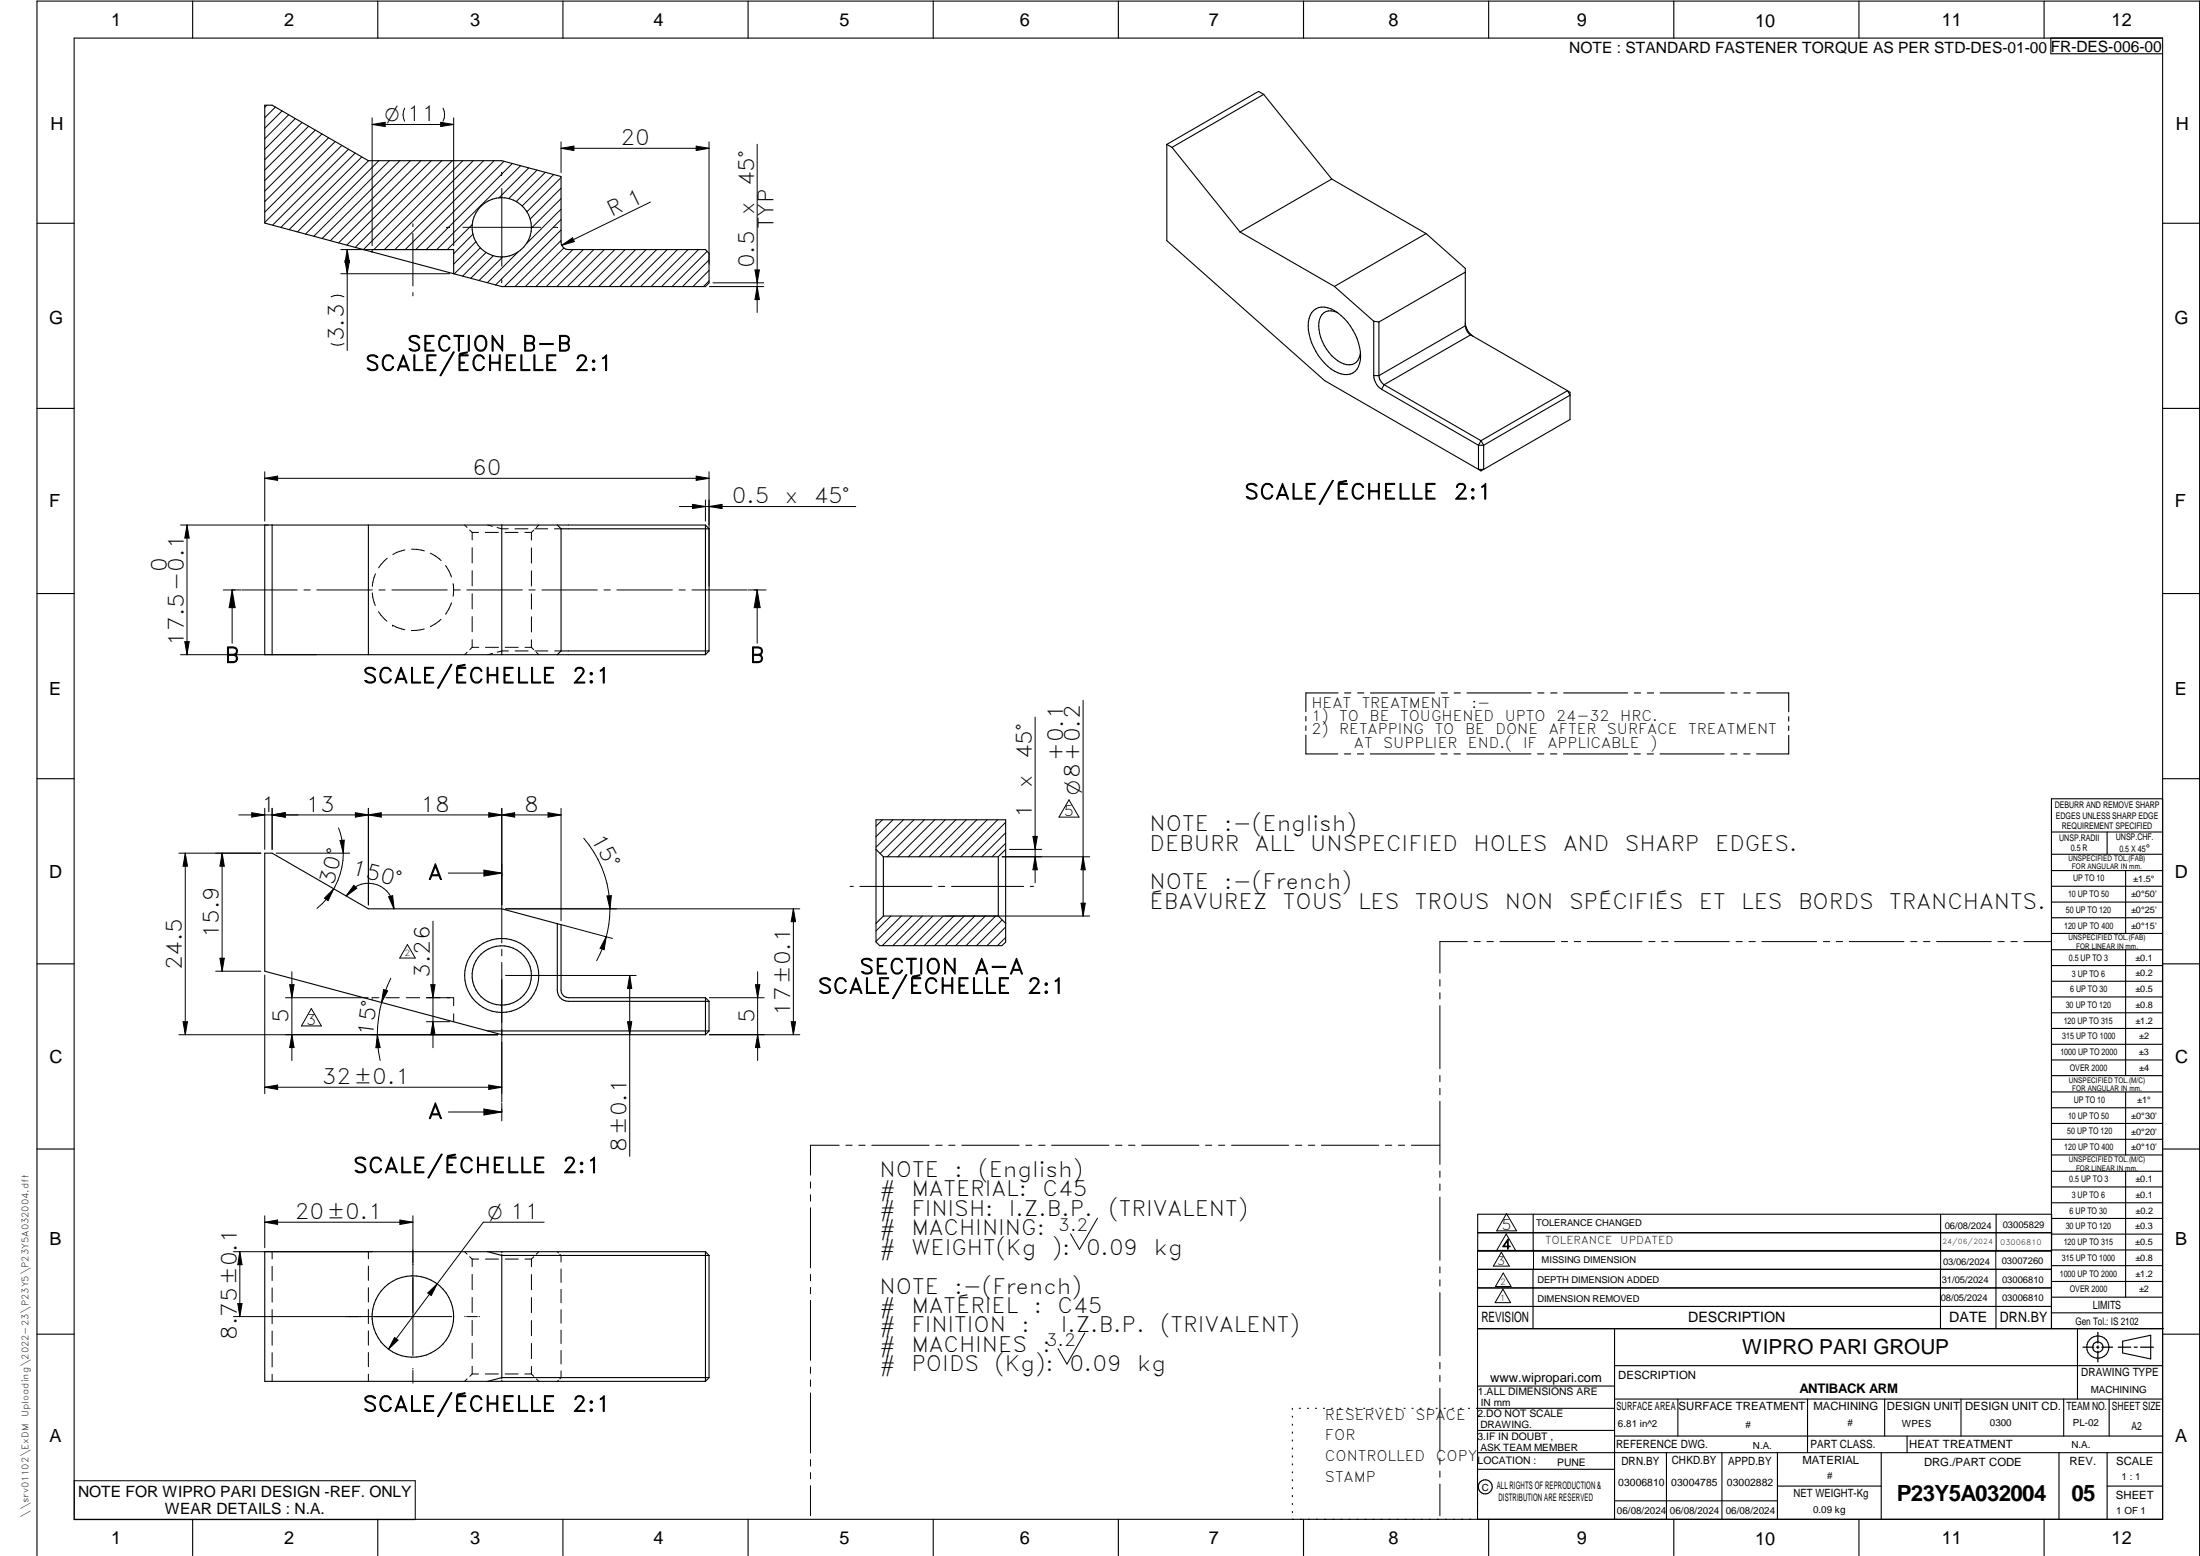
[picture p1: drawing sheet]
<svg xmlns="http://www.w3.org/2000/svg" width="594mm" height="420mm" viewBox="0 0 594 420" stroke-linecap="round" stroke-linejoin="round" font-family="sans-serif">
<g fill="none" stroke="#000" stroke-width=".3">
<path d="M20 10.3h564v400h-564zM52 .3v10M102 .3v10M152 .3v10M202 .3v10M252 .3v10M302 .3v10M352 .3v10M402 .3v10M452 .3v10M502 .3v10M552 .3v10"/>
<path d="M553.8 10.3v4.2h30.2M315.1 39v26l42.6 37.8 41.5 23.9M315.1 39l1.4 .8M316.5 39.8l18.3 22.9M341.2 25.5l-1.4-.8-24.7 14.3M341.2 25.5l-24.7 14.3M341.2 25.5l18.4 22.8M359.6 48.3l-24.8 14.4M359.6 48.3l25.5 14.8M10 60.3h10M100.5 68l-29-7.8v-31.8h2l26 15h36l16 4.3v17.7a2.03 2.03 0 0 0 2 2h37l1 1v8l-1 1h-55l-13-3.5M100.5 68l22 5.9"/>
<path d="M100.5 68v-.6h22v6.5M334.8 62.7l25.5 14.6M360.3 77.3l10.7 9.4M385.1 63.1l-24.8 14.2M385.1 63.1l10.6 9.4v15.5M395.7 73.5l-23.3 13.5M584 60.3h10M354.7 83.8a5.1 5.1 0 0 1 6.6 .7 15.2 15.2 0 0 1 6.1 12.7 4 4 0 0 1-6.1 3.5 15.2 15.2 0 0 1-8-13.8 5.1 5.1 0 0 1 1.4-3.1zM361.1 84.4a3.2 3.2 0 0 0-5 2.7 11.8 11.8 0 0 0 6.8 11.2 3.1 3.1 0 0 0 4.5-3M371 86.7v14.7M371 86.7l1.4 .3M372.4 87v14.4"/>
<path d="M395.7 88l.1 .5a3.2 3.2 0 0 0 1.3 1.9M395.7 87.1l.2 1.2 .6 1.2 1.3 1.3M395.7 88l-23.3 13.4M397.1 90.4l26.2 15.1M397.1 90.4l-23.3 13.5M10 110.3h10M371 101.4l.4 1.8a4 4 0 0 0 1.7 1.9M371 101.4h1.4M372.4 101.4a3.1 3.1 0 0 0 1.4 2.5M373.1 105.1l26.1 15.1M373.8 103.9l26.1 15.1M373.8 103.9l-.7 1.2"/>
<path d="M399.9 119l-.7 1.2M399.9 119l.7 1.2M423.3 105.5l-23.4 13.5M423.3 105.5l.7 1.2-23.4 13.5M423.3 105.5l.7 .4v7.4l-23.4 13.4M584 110.3h10M399.2 120.2v6.5M399.2 120.2h1.4M399.2 126.7h1.4M399.2 126.7l.7 .5 .7-.5M400.6 120.2v6.5M73.5 141.8v35"/>
<path d="M99.5 141.8v35M135.5 141.8v35M150.5 141.8l1 1M151.5 142.8h40M151.5 142.8v33M190.5 141.8h-119v35h2M190.5 141.8v35M190.5 141.8l1 1M191.5 142.8v33M10 160.3h10M73.5 176.8h62M135.5 176.8h55"/>
<path d="M151.5 175.8l-1 1M191.5 175.8h-40M191.5 175.8l-1 1M584 160.3h10M352.6 193.5v1.2M352.6 196v1.2M352.6 198.5v5.1h8.7M361.3 187.1h-8.7v5.1M363.1 187.1h1.7M366.6 187.1h1.7M370.1 187.1h17.3M389.2 187.1h1.7"/>
<path d="M392.7 187.1h1.7M396.1 187.1h17.4M415.2 187.1h1.7M418.8 187.1h1.6M422.2 187.1h17.3M441.3 187.1h1.7M444.8 187.1h1.7M448.3 187.1h17.3M467.4 187.1h1.7M470.9 187.1h1.7M474.4 187.1h8.6v5.1M483 198.5v5.1h-8.7"/>
<path d="M483 193.5v1.2M483 196v1.3M10 210.3h10M363 203.6h1.7M366.6 203.6h1.7M370 203.6h17.3M389.1 203.6h1.7M392.6 203.6h1.7M396.1 203.6h17.3M415.2 203.6h1.7M418.7 203.6h1.7M422.2 203.6h17.3"/>
<path d="M441.3 203.6h1.7M444.8 203.6h1.7M448.3 203.6h17.3M467.4 203.6h1.6M470.9 203.6h1.7M584 215.7h-30v143.1M584 210.3h10M236.6 221.4h35v33l-1.1 1h-32.9l-1-1zM236.6 229.4l1.9 2M238.5 231.4v16M238.5 231.4h31.1M269.6 231.4v16"/>
<path d="M271.6 229.4l-2 2M554 224.7h30M554 230.7h30M554 235.1h30M554 239.3h30M569 224.7v6M574 235.1v17M150.5 249.4l-15-4h-36l-26-15h-2v31.9l60.2 16.1M150.5 249.4v18a2.98 2.98 0 0 0 3 3h38M150.5 249.4l1 .3v17.7a2.03 2.03 0 0 0 2 2h37M238.5 247.4h31.1M238.5 247.4l-1.9 1.9"/>
<path d="M269.6 247.4l2 1.9M554 243.6h30M554 247.8h30M554 252.1h30M554 256.5h30M574 256.5v33.9M10 260.3h10M131.7 278.4l3.8 1h55M131.7 278.4h59.8M190.5 269.4l1 1M190.5 269.4v10M191.5 278.4l-1 1"/>
<path d="M191.5 270.4v8M554 260.7h30M554 265h30M554 269.2h30M554 273.5h30M554 277.7h30M584 260.3h10M554 282h30M554 286.2h30M554 290.4h30M554 294.9h30M554 299.1h30"/>
<path d="M574 294.9v17M10 310.3h10M554 303.4h30M554 307.6h30M554 311.9h30M554 316.3h30M574 316.3v34M584 310.3h10M131.7 338l3.8 1M135.5 339h56M135.5 339v33M190.5 338h-119v35h119"/>
<path d="M190.5 338l1 1M190.5 338v35M191.5 339v33M399 332.9h155M414 327.9v10M524 327.9v10M539 327.9v10M554 320.5h30M554 324.8h30M554 329h30M554 333.2h30M554 337.5h30"/>
<path d="M554 327.9h-155v10h155M399 358.8h185.2M399 352.8h155M399 347.8h155M414 342.8v16M436 358.8v51.5M524 342.8v16M539 342.8v16M554 341.8h30M554 346h30M554 350.3h30M554 354.5h30"/>
<path d="M554 342.8h-155v67.5M561 358.8v19M10 360.3h10M135.5 372h56M135.5 372l-3.8 1M191.5 372l-1 1M399 374.3h37M436 377.8h148M453.1 377.8v10M488.1 377.8v14.5M508.9 377.8v10M529.5 377.8v10"/>
<path d="M557.3 377.8v10M569.5 377.8v10M573.2 362.2l7.6-1.6v6.3l-7.6-1.6zM584 368.8h-148M584 360.3h10M349 380.3v.3M349 382.4v.3M349 384.6v.3M349 386.7v.3M349 388.8v.3M349 391v.3M349 393.1v.3"/>
<path d="M349 395.3v.3M349 397.4v.3M349 399.5v.3M350.9 380.3h.2M353.1 380.3h.2M355.2 380.3h.3M357.4 380.3h.3M359.6 380.3h.3M361.7 380.3h.3M363.9 380.3h.3M366.1 380.3h.3M368.3 380.3h.2"/>
<path d="M370.4 380.3h.3M372.6 380.3h.3M374.8 380.3h.3M376.9 380.3h.4M379.1 380.3h.3M381.3 380.3h.3M383.4 380.3h.4M385.6 380.3h.3M387.8 380.3h.3M390 380.3h.3M392.2 380.3h.3M394.3 380.3h.3"/>
<path d="M396.5 380.3h.3M398.7 380.3h37.3M399 396.7h37M399 392.3h185M399 386.2h37M436 387.8h148M450 392.3v18M465 392.3v18M480 392.3v18M508 392.3v18M515 387.8v4.5M556 392.3v18"/>
<path d="M569 392.3v18M52 410.3v9.7M102 410.3v9.7M152 410.3v9.7M202 410.3v9.7M252 410.3v9.7M302 410.3v9.7M349 401.7v.3M349 403.8v.4M349 406v.3M349 408.1v.3M352 410.3v9.7"/>
<path d="M402 410.3v9.7M436 405.3h44M452 410.3v9.7M480 401.3h28M502 410.3v9.7M552 410.3v9.7M569 401.3h15M10 420v-419.7h584v419.7"/>
<circle cx="135.5" cy="61.4" r="8"/>
<circle cx="135.5" cy="263.4" r="10"/>
<circle cx="135.5" cy="263.4" r="8"/>
<circle cx="111.5" cy="355.5" r="11"/>
<circle cx="566.5" cy="363.7" r="1.39"/>
<circle cx="566.5" cy="363.8" r="3"/>
<circle cx="401.1" cy="401.5" r="1.9"/>
</g>
<g fill="none" stroke="#000" stroke-width=".27">
<path d="M72.1 28.4l-.6 .6M74.4 28.9l-2.9 2.9M76.2 29.9l-4.7 4.7M78 31l-6.5 6.5M79.7 32l-8.2 8.3M81.6 33.1l-10.1 10M83.3 34.1l-11.8 11.8M85.1 35.1l-13.6 13.7M86.9 36.2l-15.4 15.4M88.7 37.2l-17.2 17.2M90.5 38.2l-19 19.1M92.3 39.2l-20.8 20.9"/>
<path d="M100.5 31.8v34.5M100.5 33.6h22M100.5 33.6l3.5-.6v1.2zM109.3 29.2a3.9 3.9 0 0 0 0 3.5M119 33l3.5 .6-3.5 .6zM119.6 29.2a3.9 3.9 0 0 1 0 3.5M122.5 31.8v34.5M151.5 38.3v8.3M188 39.5l3.5 .5-3.5 .6zM191.5 38.3v33M204.5 38.9v45.5M94.1 40.3l-20.5 20.5"/>
<path d="M95.9 41.3l-20.1 20.1M97.7 42.4l-19.6 19.6M99.5 43.4l-19.2 19.2M102.3 43.4l-19.8 19.8M105.1 43.4l-20.4 20.4M108 43.4l-21 21M110.8 43.4l-21.6 21.6M113.7 43.4l-22.3 22.2M116.5 43.4l-22.8 22.8M119.3 43.4l-23.4 23.4M122.1 43.4l-24 24M125 43.4l-24 24"/>
<path d="M127.8 43.4l-24 24M130.6 43.4l-24 24M133.4 43.4l-24 24M135.5 50.9v21M135.5 46.6v.6M136.1 43.6l-23.8 23.8M138.3 44.2l-23.2 23.2M140.6 44.7l-22.7 22.7M142.8 45.3l-8.1 8.2M145 45.9l-7.6 7.7M147.3 46.5l-7.9 7.9M149.5 47.2l-8.5 8.4"/>
<path d="M151.5 50.8l-8.3 8.3M151.5 53.6l-8 8M151.5 56.5l-9.3 9.2M151.5 59.3l-17.7 17.7M151.5 40l3.5-.5v1.1zM151.5 40h40M151.5 48l-9.2 9.2M175.6 54.6l-23.9 11.7M92 67.4h29.4M92 73.9h29.4M93.2 70.4h1.2l-.6 3.5zM93.8 67.4v27.3"/>
<path d="M93.8 67.4l.6 3.5h-1.2zM100.5 67.9l-.1 .1M111.5 60.4v.8M111.5 63v14.2M111.5 79v.9M120.6 61.4h.8M125 61.4h21M127.5 60.6l-6.7 6.8M127.7 63.2l-5.2 5.3M128.5 65.3l-6 6M129.7 66.9l-7 7.1M131.3 68.2l-6.4 6.3"/>
<path d="M133.2 69l-6.1 6.1M135.5 75.5v.7M135.8 69.4l-6.4 6.3M139.9 68l-8.3 8.3M149.6 61.4h.7M151.5 62.1l-15.3 15.3M151.5 64.9l-12.4 12.5M151.7 66.3l2.9-2.1 .5 1zM152.3 67l-10.4 10.4M154.7 67.4l-10 10M157.5 67.4l-10 10M160.4 67.4l-10 10"/>
<path d="M163.2 67.4l-10 10M166 67.4l-10 10M168.8 67.4l-10 10M171.7 67.4l-10 10M174.5 67.4l-10 10M177.3 67.4l-10 10M180.2 67.4l-10.1 10M183 67.4l-10 10M185.8 67.4l-10 10M188.6 67.4l-10 10M191 67.9l-9.5 9.5M191.5 75.9l-1.6 1.5"/>
<path d="M191.5 73l-4.4 4.4M191.5 70.2l-7.2 7.2M191.6 77.4h14.6M192.5 76.4h13.7M203.9 72.9h1.2l-.6 3.5zM204.5 77.4l.6 3.5h-1.2zM89.4 92.8a3.8 3.8 0 0 0 3.5 0M89.4 80.1a3.8 3.8 0 0 1 3.5 0M71.5 127.4v13.3M71.5 129.2h120M71.5 129.2l3.5-.6v1.1zM183.5 136.8h47.6"/>
<path d="M187 136.2l3.5 .6-3.5 .5zM188 128.6l3.5 .6-3.5 .5zM190.5 135v5.7M191.5 127.4v30.8M191.5 136.8l3.5-.6v1.1zM48.8 141.8h23.6M50.5 141.8v35M50.5 141.8l.6 3.5h-1.2zM60.3 159.3h4.8M62.7 159.3v14.4M62.7 159.3l.8 4.8h-1.6zM65.3 159.3h15"/>
<path d="M82.1 159.3h1.7M85.5 159.3h15M101.4 154.9l-.9 3.4M102.3 159.3h1.7M104.6 150.7l-2.4 2.6M105.8 159.3h15M109.3 148.5l-2.1 .6-1.1 .6M111.1 148.3h1.4l2.1 .5M116.3 149.4l1.3 .7 1.5 1.3M120.3 152.7l.9 1.4 .7 1.7M122.3 157.6l.2 1.7-.2 1.7M122.6 159.3h1.7"/>
<path d="M125.5 141.8l.6 .6M126.1 159.3h14.9M126.8 143.1l.7 .7M127.5 143.8h1.7M127.5 143.8v2M127.5 147.9v4.1M127.5 154.1v4.1M131.1 143.8h3.5M131.7 141.8l1.3 .3M134.2 142.5l1.3 .3h1.7M136.4 143.8h3.5M139.1 142.8h3.5"/>
<path d="M141.7 143.8h1.8M142.8 159.3h1.7M143.5 143.8v2M143.5 148v4.1M143.5 154.1v4.1M144.1 143.1l-.6 .7M144.4 142.8h3.5M145.5 141.8l-.7 .7M146.3 159.3h15M149.7 142.8h1.8M163.1 159.3h1.7M166.6 159.3h15"/>
<path d="M183.3 159.3h1.7M186.9 159.3h14.9M202.1 159.3h4.8M204.5 159.3l.8 4.8h-1.6zM204.5 159.3v14.4M48.8 176.8h36.6M49.9 173.3h1.2l-.6 3.5zM100.5 160.1l.2 1.2 .6 2.2M102.2 165.1l2.3 2.6M106 168.8l1.2 .6 2.1 .7M106 168.8h.1M114.5 169.8l-3.4 .5"/>
<path d="M119.1 167.2l-2.9 2M121.9 162.8l-.7 1.7-.9 1.4M126.1 176.1l-.6 .7M127.5 174.8h1.8M127.5 160.3v4.1M127.5 166.5v4.1M127.5 172.7v2.1M127.5 174.8l-.6 .6M131.1 174.8h3.5M133 176.4l-1.3 .4M136.4 174.8h3.5M137.3 175.8h-1.8l-1.2 .3"/>
<path d="M139.1 175.8h3.5M141.8 174.8h1.7M143.5 160.4v4.1M143.5 166.5v4.1M143.5 172.8v2M143.5 174.8l.6 .6M144.4 175.8h3.5M144.9 176.1l.6 .7M149.8 175.8h1.7M279.5 193.6v44.8M292.5 189.1v58.3M68 219.5l3.5 .5-3.5 .6z"/>
<path d="M71.5 218.3v11.1M73.5 218.3v11.1M96 219.5l6.9 1.1v-1.1l-6.9 1.1zM99.5 218.3v26M132 219.5l7 1.1v-1.1l-7 1.1zM135.5 218.3v36.3M148 219.5l3.5 .5-3.5 .6zM151.5 218.3v30.3M288.7 216l2.7 4.6h-5.4zM48.3 230.4h22.1M50 230.4v49M50 230.4l.6 3.5h-1.2z"/>
<path d="M60 230.4v31.9M60 230.4l.6 3.5h-1.2zM64.5 220h87M73.5 220l3.5-.5v1.1zM74.5 230.4h19.9M90.1 240l-1.5 3.2-1-.7zM91.4 223.6a20 20 0 0 1 1.3 6.8M91.8 226.9h1.2l-.3 3.5zM92.7 230.4a19.1 19.1 0 0 1-7.1 14.9M95.5 239.1l.8 .8-2.8 2zM121.1 235.8h14.4M130.7 234.9l4.8 .9-4.8 .8z"/>
<path d="M157.6 226.4a29.2 29.2 0 0 1 7.1 19M229.6 239.4h.8M232.2 239.4h19.5M238.3 221.4l-1.7 1.7M241.1 221.4l-4.5 4.5M244 221.4l-7.4 7.4M246.8 221.4l-9.1 9.1M249.6 221.4l-10 10M252.4 221.4l-10 10M253.4 239.4h1.7M255.3 221.4l-10 10M257 239.4h19.4"/>
<path d="M258.1 221.4l-10 10M260.9 221.4l-10 10M263.8 221.4l-10.1 10M266.6 221.4l-10 10M269.4 221.4l-10 10M270.6 231.4h23.7M271.6 227.7l-3.7 3.7M271.6 224.9l-6.5 6.5M271.6 222l-9.4 9.4M272.6 229.4h8.7M278.2 239.4h.9M278.9 225.8h1.2l-.6 3.6z"/>
<path d="M279.5 231.4l.6 3.5h-1.2zM292.5 231.4l.6 3.5h-1.2zM59.4 258.7h1.2l-.6 3.6zM93.5 241.9a6.9 6.9 0 0 1 7.8-3.1 6.9 6.9 0 0 1 5.1 6.6M104.9 242.1l1.1-.2 .4 3.5zM110 255.1l2.1 3.6h-4.2zM116.9 248.8v34.1M135.5 256.4v1.7M135.5 259.9v37.7M136.5 245.4h79.5M151.5 249.7l13.9 3.7M163.7 252.9l-.6 3.6-1.1-.4z"/>
<path d="M163.9 241.9h1.2l-.4 3.5zM164.7 245.4a29.2 29.2 0 0 1-3.6 14M214.2 245.4l.6 3.5h-1.2zM214.2 245.4v34M240.6 247.4l-4 4M243.4 247.4l-6.8 6.8M246.2 247.4l-8 8M249.1 247.4l-8 8M251.9 247.4l-8 8M254.7 247.4l-8 8M255.1 247.4h39.2M257.5 247.4l-8 8"/>
<path d="M260.4 247.4l-8 8M263.2 247.4l-8 8M266.1 247.4l-8 8M268.9 247.4l-8 8M270.6 248.4l-6.9 7M271.6 253.2l-2.2 2.2M271.6 250.3l-5.1 5.1M291.9 243.9h1.2l-.6 3.5zM396.2 254.3h-7.4v8.5M398.1 254.3h1.6M401.5 254.3h1.8M405 254.3h14.8"/>
<path d="M421.6 254.3h1.7M425.1 254.3h1.7M428.6 254.3h14.8M445.2 254.3h1.7M448.7 254.3h1.7M452.2 254.3h14.8M468.8 254.3h1.7M472.3 254.3h1.7M475.8 254.3h14.8M492.4 254.3h1.7M495.8 254.3h1.8M499.4 254.3h14.7"/>
<path d="M516 254.3h1.6M519.4 254.3h1.8M522.9 254.3h14.8M539.5 254.3h1.7M543 254.3h1.7M546.5 254.3h7.4M48.3 279.4h86.1M49.4 275.9h1.2l-.6 3.5zM58.2 262.3h12.2M71.5 263.3v32M77.1 269.4h22.3M78.2 265.9h1.2l-.6 3.5z"/>
<path d="M78.8 279.4l.6 3.5h-1.2zM78.8 262.4v24M84.1 272.3l2.7 4.7h-5.4zM100.5 269.8v.2M101.9 279.4l.3 4.7 .5 2.2M101.9 279.4l.8 3.5h-1.2zM102.3 269.4l-1.8 .1M103.6 267.2l1.1 .3-1.7 3.2zM104.2 269.4h3.6M105.5 264.2a34.5 34.5 0 0 0-3.6 15.2M109.7 269.4h3.6M115.1 269.4h7.4v2.2"/>
<path d="M115.1 275.9h6.3M116.3 265.9h1.2l-.6 3.5zM117.5 279.4l-.6-3.5-.6 3.5M122.5 273.8v2.1M136.5 263.4h35.3M169.5 275.9h1.1l-.6 3.5zM170 263.4l.6 3.5h-1.1zM170 263.4v48.9M191.6 279.4h24.4M191.6 269.4h14.8M204 265.9h1.2l-.6 3.5zM204.6 279.4l.6 3.5h-1.2z"/>
<path d="M204.6 262.4v24M213.6 275.9h1.2l-.6 3.5zM388.8 264.5v1.8M388.8 268.1v1.6M388.8 271.6v17M71.5 293.6h64M71.5 293.6l3.5-.6v1.2zM130.7 299.5l4.8 .8-4.8 .8zM132 293l3.5 .6-3.5 .6zM135.5 297.9v4.8M388.8 290.4v1.7M388.8 293.9v1.7"/>
<path d="M388.8 297.4v17M121.1 300.3h14.4M218.9 319.2v1.6M226.6 309.2h-7.7v8.1M228.4 309.2h1.7M231.9 309.2h1.7M235.4 309.2h15.5M252.7 309.2h1.7M256.2 309.2h1.7M259.7 309.2h15.5M277 309.2h1.7M280.5 309.2h1.7"/>
<path d="M284 309.2h15.5M301.2 309.2h1.8M304.8 309.2h1.7M308.3 309.2h15.5M325.5 309.2h1.7M329.1 309.2h1.6M332.6 309.2h15.4M349.8 309.2h1.7M353.3 309.2h1.7M356.8 309.2h15.5M374.1 309.2h1.7M377.6 309.2h1.7"/>
<path d="M381.1 309.2h7.7M388.8 316.2v1.7M388.8 319.7v1.7M63 338h37.6M64.8 338v17.5M64.8 338l.6 3.5h-1.2zM71.5 328.3v8.6M71.5 330h40M71.5 330l3.5-.6v1.2zM73.5 338v1.9M99.5 338v1.9M108 329.4l3.5 .6-3.5 .6z"/>
<path d="M111.5 328.3v37.7M125.5 338l.6 .6M126.8 339.3l.7 .7M127.5 340v2M127.5 340h1.8M131.1 340h3.5M135.5 338v.3M135.5 338.7v.3M136.4 340h3.5M141.8 340h1.7M143.5 340v2.1M144.1 339.3l-.6 .7"/>
<path d="M145.5 338l-.7 .7M146.9 330h-16.4l-25.6 34.3M150.5 338l.3 .3M151.2 338.7l.3 .3v1.8M218.9 322.6v1.8M218.9 326.1v16.2M296.4 328.9l-4.9 8.5-2.4-4.2M388.8 323.2v17.1M399 337.7h155v5h-155zM405.4 338.2l2.2 3.7h-4.3zM406.8 327.7l2.7 4.7h-5.4zM409.3 337.7l-2.6-4.5-2.6 4.5"/>
<path d="M414.1 337.7v5M524 337.7v5M538.9 337.7v5M63 355.5h59M64.2 352h1.2l-.6 3.5zM73.5 341.9v3.9M73.5 347.8v3.8M73.5 353.6v3.9M73.5 359.4v3.9M99.5 341.9v3.8M99.5 347.7v3.9M99.5 353.6v3.8"/>
<path d="M99.5 359.4v3.8M115.5 349.1l2.6-2.4-1.6 3.1zM125.5 355.5h.1M126 355.5h2.9M127.5 344.1v4.1M127.5 350.4v4M127.5 356.5v4.1M129.3 355.5h.2M143.5 344.2v4.1M143.5 350.4v4.1M143.5 356.6v4.1M151.5 342.6v3.7"/>
<path d="M151.5 348.1v3.7M151.5 353.7v3.6M151.5 359.2v3.6M218.9 344.1v1.8M218.9 347.6v1.7M218.9 351.2v16.1M292.9 359.9l-4.8 8.4-2.4-4.1M388.8 342.1v1.6M388.8 345.6v1.7M388.8 349v17.1M405.8 348.1l2.1 3.6h-4.2zM405.9 343.7l2.1 3.7h-4.2z"/>
<path d="M73.5 365.3v3.8M73.5 371.1v1.9M99.5 365.2v3.9M99.5 371.1v1.9M106.5 361.1l1 .8-2.6 2.4zM111.5 369.5v.2M111.5 370v2.9M111.5 373.3v.2M126.1 372.3l-.6 .7M127.5 362.7v4.1M127.5 368.9v2.1M127.5 371h1.7"/>
<path d="M127.5 371l-.6 .6M131.1 371h3.5M135.5 372v.3M135.5 372.7v.3M136.4 371h3.5M141.7 371h1.8M143.5 362.8v4.1M143.5 369v2M143.5 371l.6 .6M144.9 372.4l.6 .6M150.8 372.7l-.3 .3M151.5 364.7v3.6"/>
<path d="M151.5 370.2v1.8l-.3 .3M218.9 369.1v1.7M218.9 372.6v1.8M218.9 376.1v16.2M388.8 367.9v1.7M388.8 371.4v1.7M388.8 374.9v17M20.1 399.8h92v10.5h-92zM218.9 394.1v1.8M218.9 397.6v1.7M388.8 393.7v1.7M388.8 397.2v1.7"/>
<path d="M218.9 401.2v8.1M388.8 400.7v8.6"/>
</g>
<path d="M566.5 359.7v3M562.5 363.8h2.9M566.1 363.8h.7M566.5 363.4v.7M566.5 364.9v2.8M567.6 363.8h2.9M572 363.8h3.4M576.3 363.8h.8M578 363.8h3.5" fill="none" stroke="#000" stroke-width=".34"/>
<g fill="#000">
<path d="M100.5 33.6l3.5-.6v1.2zM119 33l3.5 .6-3.5 .6zM151.5 40l3.5-.5v1.1zM188 39.5l3.5 .5-3.5 .6zM93.8 67.4l.6 3.5h-1.2zM93.2 70.4h1.2l-.6 3.5zM151.7 66.3l2.9-2.1 .5 1zM203.9 72.9h1.2l-.6 3.5zM204.5 77.4l.6 3.5h-1.2zM71.5 129.2l3.5-.6v1.1zM187 136.2l3.5 .6-3.5 .5zM188 128.6l3.5 .6-3.5 .5z"/>
<path d="M191.5 136.8l3.5-.6v1.1zM50.5 141.8l.6 3.5h-1.2zM49.9 173.3h1.2l-.6 3.5zM62.7 159.3l.8 4.8h-1.6zM204.5 159.3l.8 4.8h-1.6zM68 219.5l3.5 .5-3.5 .6zM73.5 220l3.5-.5v1.1zM96 219.5l3.5 .5-3.5 .6zM99.5 220l3.4-.5v1.1zM132 219.5l3.5 .5-3.5 .6zM135.5 220l3.5-.5v1.1zM148 219.5l3.5 .5-3.5 .6z"/>
<path d="M50 230.4l.6 3.5h-1.2zM60 230.4l.6 3.5h-1.2zM91.8 226.9h1.2l-.3 3.5zM95.5 239.1l.8 .8-2.8 2zM130.7 234.9l4.8 .9-4.8 .8zM279.5 231.4l.6 3.5h-1.2zM278.9 225.8h1.2l-.6 3.6zM292.5 231.4l.6 3.5h-1.2zM59.4 258.7h1.2l-.6 3.6zM90.1 240l-1.5 3.2-1-.7zM104.9 242.1l1.1-.2 .4 3.5zM163.7 252.9l-.6 3.6-1.1-.4z"/>
<path d="M163.9 241.9h1.2l-.4 3.5zM214.2 245.4l.6 3.5h-1.2zM291.9 243.9h1.2l-.6 3.5zM49.4 275.9h1.2l-.6 3.5zM78.2 265.9h1.2l-.6 3.5zM103.6 267.2l1.1 .3-1.7 3.2zM116.9 275.9l.6 3.5h-1.2zM116.3 265.9h1.2l-.6 3.5zM169.5 275.9h1.1l-.6 3.5zM170 263.4l.6 3.5h-1.1zM204 265.9h1.2l-.6 3.5zM213.6 275.9h1.2l-.6 3.5z"/>
<path d="M71.5 293.6l3.5-.6v1.2zM78.8 279.4l.6 3.5h-1.2zM101.9 279.4l.8 3.5h-1.2zM132 293l3.5 .6-3.5 .6zM204.6 279.4l.6 3.5h-1.2zM130.7 299.5l4.8 .8-4.8 .8zM71.5 330l3.5-.6v1.2zM108 329.4l3.5 .6-3.5 .6zM64.2 352h1.2l-.6 3.5zM64.8 338l.6 3.5h-1.2zM115.5 349.1l2.6-2.4-1.6 3.1zM106.5 361.1l1 .8-2.6 2.4z"/>
</g>
<g font-size="6">
<text x="512.2" y="405.2">P23Y5A032004</text>
<text x="559.4" y="405.2">05</text>
</g>
<g font-size="5.7">
<text x="167.5" y="39.2">20</text>
<text x="203.6" y="50.3" transform="rotate(-90 203.6 50.3)">45°</text>
<text x="165.1" y="58.7" transform="rotate(-26 165.1 58.7)">R 1</text>
<text x="203.6" y="58.1" transform="rotate(-90 203.6 58.1)">x</text>
<text x="208.9" y="61.9" transform="rotate(-90 208.9 61.9)">TYP</text>
<text x="203.6" y="72.5" transform="rotate(-90 203.6 72.5)">0.5</text>
<text x="92.9" y="92.2" transform="rotate(-90 92.9 92.2)">3.3</text>
<text x="109.9" y="94.8">SECTION</text>
<text x="140.9" y="94.8">B-B</text>
<text x="98.6" y="100.1">SCALE/ÉCHELLE</text>
<text x="155.1" y="100.1">2:1</text>
<text x="127.5" y="128.3">60</text>
<text x="197.6" y="135.9">0.5</text>
<text x="212" y="135.9">x</text>
<text x="219.7" y="135.9">45°</text>
<text x="336" y="134.8">SCALE/ÉCHELLE</text>
<text x="392.5" y="134.8">2:1</text>
<text x="45.1" y="154.3" transform="rotate(-90 45.1 154.3)">0</text>
<text x="49.6" y="174.4" transform="rotate(-90 49.6 174.4)">17.5-0.1</text>
<text x="60.7" y="178.9">B</text>
<text x="202.4" y="178.9">B</text>
<text x="98" y="184.4">SCALE/ÉCHELLE</text>
<text x="154.5" y="184.4">2:1</text>
<text x="278.7" y="205" transform="rotate(-90 278.7 205)">45°</text>
<text x="287.1" y="205.4" transform="rotate(-90 287.1 205.4)">+0.1</text>
<text x="278.7" y="212.8" transform="rotate(-90 278.7 212.8)">x</text>
<text x="70.5" y="219.2">1</text>
<text x="82.5" y="219.2">13</text>
<text x="113.5" y="219.2">18</text>
<text x="141.5" y="219.2">8</text>
<text x="278.7" y="220.9" transform="rotate(-90 278.7 220.9)">1</text>
<text x="159.4" y="226.4" transform="rotate(61 159.4 226.4)">15°</text>
<text x="310.4" y="224.4">NOTE</text>
<text x="330.6" y="224.4">:-(English)</text>
<text x="310.4" y="229.7">DEBURR</text>
<text x="338.9" y="229.7">ALL</text>
<text x="353.8" y="229.7">UNSPECIFIED</text>
<text x="397.9" y="229.7">HOLES</text>
<text x="422.1" y="229.7">AND</text>
<text x="438.7" y="229.7">SHARP</text>
<text x="463.1" y="229.7">EDGES.</text>
<text x="90.1" y="239.2" transform="rotate(-75 90.1 239.2)">30°</text>
<text x="94.7" y="236.1" transform="rotate(15 94.7 236.1)">150°</text>
<text x="115.6" y="237.5">A</text>
<text x="310.4" y="240.2">NOTE</text>
<text x="310.4" y="245.4">ÉBAVUREZ</text>
<text x="330.6" y="240.2">:-(French)</text>
<text x="346.4" y="245.4">TOUS</text>
<text x="366.7" y="245.4">LES</text>
<text x="382.1" y="245.4">TROUS</text>
<text x="406.3" y="245.4">NON</text>
<text x="423.7" y="245.4">SPÉCIFIÉS</text>
<text x="458.8" y="245.4">ET</text>
<text x="470.2" y="245.4">LES</text>
<text x="485.5" y="245.4">BORDS</text>
<text x="510.1" y="245.4">TRANCHANTS.</text>
<text x="59.1" y="253.4" transform="rotate(-90 59.1 253.4)">15.9</text>
<text x="49.1" y="262" transform="rotate(-90 49.1 262)">24.5</text>
<text x="232.1" y="263">SECTION</text>
<text x="263.1" y="263">A-A</text>
<text x="116" y="264.1" transform="rotate(-90 116 264.1)">3.26</text>
<text x="220.8" y="268.3">SCALE/ÉCHELLE</text>
<text x="277.3" y="268.3">2:1</text>
<text x="213.4" y="274.2" transform="rotate(-90 213.4 274.2)">17±0.1</text>
<text x="77.9" y="276.4" transform="rotate(-90 77.9 276.4)">5</text>
<text x="100.7" y="280" transform="rotate(-83 100.7 280)">15°</text>
<text x="203.7" y="276.4" transform="rotate(-90 203.7 276.4)">5</text>
<text x="86.9" y="292.7">32±0.1</text>
<text x="115.6" y="302">A</text>
<text x="169.2" y="311" transform="rotate(-90 169.2 311)">8±0.1</text>
<text x="95.3" y="316.7">SCALE/ÉCHELLE</text>
<text x="151.9" y="316.7">2:1</text>
<text x="237.5" y="317.8">NOTE</text>
<text x="257.7" y="317.8">:</text>
<text x="264.1" y="317.8">(English)</text>
<text x="237.5" y="323">#</text>
<text x="246.1" y="323">MATERIAL:</text>
<text x="281.5" y="323">C45</text>
<text x="79.6" y="329.1">20±0.1</text>
<text x="237.5" y="328.3">#</text>
<text x="246.1" y="328.3">FINISH:</text>
<text x="272.4" y="328.3">I.Z.B.P.</text>
<text x="299.3" y="328.3">(TRIVALENT)</text>
<text x="237.5" y="333.5">#</text>
<text x="246.1" y="333.5">MACHINING:</text>
<text x="237.5" y="338.8">#</text>
<text x="246.1" y="338.8">WEIGHT(Kg</text>
<text x="284" y="338.8">):</text>
<text x="293.3" y="338.8">0.09</text>
<text x="311.6" y="338.8">kg</text>
<text x="237.5" y="349.3">NOTE</text>
<text x="257.7" y="349.3">:-(French)</text>
<text x="237.5" y="354.5">#</text>
<text x="237.5" y="359.8">#</text>
<text x="246.1" y="354.5">MATÉRIEL</text>
<text x="246.1" y="359.8">FINITION</text>
<text x="275.8" y="359.8">:</text>
<text x="279.2" y="354.5">:</text>
<text x="285.6" y="354.5">C45</text>
<text x="286.4" y="359.8">I.Z.B.P.</text>
<text x="313.3" y="359.8">(TRIVALENT)</text>
<text x="63.9" y="361.7" transform="rotate(-90 63.9 361.7)">8.75±0.1</text>
<text x="237.5" y="365">#</text>
<text x="246.1" y="365">MACHINES</text>
<text x="281.5" y="365">:</text>
<text x="237.5" y="370.3">#</text>
<text x="246.1" y="370.3">POIDS</text>
<text x="268.5" y="370.3">(Kg):</text>
<text x="288.8" y="370.3">0.09</text>
<text x="307.1" y="370.3">kg</text>
<text x="98" y="381.1">SCALE/ÉCHELLE</text>
<text x="154.5" y="381.1">2:1</text>
</g>
<text font-size="5.6" x="470.5" y="365.5">WIPRO PARI GROUP</text>
<g font-size="5.4">
<text x="103.9" y="32.7">O 11</text>
<text x="291.6" y="214.8" transform="rotate(-90 291.6 214.8)">O8+0.2</text>
<text x="131.7" y="329.1">O 11</text>
</g>
<g font-size="4.9">
<text x="30" y="6.9">1</text>
<text x="76.7" y="6.9">2</text>
<text x="127" y="6.9">3</text>
<text x="176.5" y="6.9">4</text>
<text x="226.7" y="6.9">5</text>
<text x="275.4" y="6.9">6</text>
<text x="326.4" y="6.9">7</text>
<text x="375" y="6.9">8</text>
<text x="425.8" y="6.9">9</text>
<text x="473.9" y="7.3">10</text>
<text x="524.3" y="6.9">11</text>
<text x="570.2" y="6.9">12</text>
<text x="13.6" y="35.1">H</text>
<text x="587.6" y="35.1">H</text>
<text x="13.2" y="87.5">G</text>
<text x="587.2" y="87.5">G</text>
<text x="13.2" y="137">F</text>
<text x="587.2" y="137">F</text>
<text x="13.2" y="187.6">E</text>
<text x="587.2" y="187.6">E</text>
<text x="13.2" y="237">D</text>
<text x="587.2" y="237">D</text>
<text x="13.4" y="287.1">C</text>
<text x="587.4" y="287.1">C</text>
<text x="13.4" y="336.2">B</text>
<text x="587.4" y="336.2">B</text>
<text x="13.4" y="389.3">A</text>
<text x="587.4" y="389.3">A</text>
<text x="30" y="416.9">1</text>
<text x="76.7" y="416.9">2</text>
<text x="127" y="416.9">3</text>
<text x="176.5" y="416.9">4</text>
<text x="226.7" y="416.9">5</text>
<text x="275.4" y="416.9">6</text>
<text x="326.4" y="416.9">7</text>
<text x="375" y="416.9">8</text>
<text x="425.8" y="416.9">9</text>
<text x="473.9" y="417.3">10</text>
<text x="524.3" y="416.9">11</text>
<text x="570.2" y="416.9">12</text>
</g>
<g font-size="4.6">
<text x="285.8" y="332.4">3.2</text>
<text x="282.4" y="363.4">3.2</text>
</g>
<g font-size="4.2">
<text x="423.7" y="14.3">NOTE : STANDARD FASTENER TORQUE AS PER STD-DES-01-00</text>
<text x="553.8" y="14">FR-DES-006-00</text>
<text x="21.1" y="404.3">NOTE FOR WIPRO PARI DESIGN -REF. ONLY</text>
<text x="44.5" y="408.8">WEAR DETAILS : N.A.</text>
</g>
<g font-size="3.9">
<text x="354.2" y="191.1">HEAT</text>
<text x="367.7" y="191.1">TREATMENT</text>
<text x="397.3" y="191.1">:-</text>
<text x="354.2" y="194.6">1)</text>
<text x="361.6" y="194.6">TO</text>
<text x="369.9" y="194.6">BE</text>
<text x="378.1" y="194.6">TOUGHENED</text>
<text x="406.3" y="194.6">UPTO</text>
<text x="420.3" y="194.6">24-32</text>
<text x="437.5" y="194.6">HRC.</text>
<text x="354.2" y="198.2">2)</text>
<text x="361.6" y="198.2">RETAPPING</text>
<text x="365.6" y="201.8">AT</text>
<text x="373.5" y="201.8">SUPPLIER</text>
<text x="387.4" y="198.2">TO</text>
<text x="395.6" y="198.2">BE</text>
<text x="396.4" y="201.8">END.(</text>
<text x="403.8" y="198.2">DONE</text>
<text x="411.3" y="201.8">IF</text>
<text x="417.8" y="201.8">APPLICABLE</text>
<text x="418.2" y="198.2">AFTER</text>
<text x="433.9" y="198.2">SURFACE</text>
<text x="445.6" y="201.8">)</text>
<text x="455.9" y="198.2">TREATMENT</text>
<text x="287.3" y="220.3">5</text>
<text x="82.7" y="276.6">3</text>
<text x="405.5" y="332">5</text>
<text x="400" y="357.1">REVISION</text>
<text x="455.9" y="357.1">DESCRIPTION</text>
<text x="526.4" y="357.1">DATE</text>
<text x="540" y="357.1">DRN.BY</text>
<text x="357.8" y="383.3">RESERVED</text>
<text x="382.3" y="383.3">SPACE</text>
<text x="357.8" y="388.9">FOR</text>
<text x="357.8" y="394.5">CONTROLLED</text>
<text x="387.8" y="394.5">COPY</text>
<text x="357.8" y="400">STAMP</text>
</g>
<text font-size="3.7" x="405.4" y="337.3">4</text>
<text font-size="3.6" x="485.9" y="376.1">ANTIBACK ARM</text>
<text font-size="3.5" x="402.4" y="373.3">www.wipropari.com</text>
<g font-size="3.1">
<text x="404.3" y="341.6">3</text>
<text x="565.1" y="353.5">LIMITS</text>
<text x="562" y="371.7">DRAWING TYPE</text>
<text x="437" y="372.3">DESCRIPTION</text>
<text x="436.5" y="380.8">SURFACE AREA</text>
<text x="453.3" y="380.8">SURFACE TREATMENT</text>
<text x="489.7" y="380.8">MACHINING</text>
<text x="509.5" y="380.8">DESIGN UNIT</text>
<text x="530.6" y="380.8">DESIGN UNIT CD.</text>
<text x="558" y="380.6">TEAM NO.</text>
<text x="570.3" y="380.7">SHEET SIZE</text>
<text x="575.6" y="386.1">A2</text>
<text x="436.4" y="391.1">REFERENCE DWG.</text>
<text x="437.8" y="395.5">DRN.BY</text>
<text x="451.4" y="395.4">CHKD.BY</text>
<text x="466.6" y="395.5">APPD.BY</text>
<text x="486.7" y="395.4">MATERIAL</text>
<text x="488.9" y="390.9">PART CLASS.</text>
<text x="515.6" y="390.9">HEAT TREATMENT</text>
<text x="519.6" y="395.9">DRG./PART CODE</text>
<text x="558.9" y="395.5">REV.</text>
<text x="571.4" y="395.6">SCALE</text>
<text x="484.3" y="404.2">NET WEIGHT-Kg</text>
<text x="571.4" y="404.7">SHEET</text>
</g>
<text font-size="3" x="579.5" y="230.1">°</text>
<g font-size="2.9">
<text x="417.2" y="336">TOLERANCE</text>
<text x="437.5" y="336">UPDATED</text>
</g>
<g font-size="2.8">
<text x="560.4" y="357.7">Gen Tol.: IS 2102</text>
<text x="399.1" y="376.6">1.ALL DIMENSIONS ARE</text>
<text x="399" y="382.7">2.DO NOT SCALE</text>
<text x="399" y="388.7">3.IF IN DOUBT ,</text>
<text x="399" y="395.4">LOCATION :</text>
<text x="420.5" y="396">PUNE</text>
<text x="404.2" y="402">ALL RIGHTS OF REPRODUCTION &amp;</text>
<text x="437" y="401.2">03006810</text>
<text x="451.3" y="401.2">03004785</text>
<text x="466.3" y="401.2">03002882</text>
<text x="404.7" y="405.4">DISTRIBUTION ARE RESERVED</text>
</g>
<g font-size="2.7">
<text x="564.6" y="376.2">MACHINING</text>
<text x="399.9" y="379.7">IN mm</text>
<text x="399.7" y="385.7">DRAWING.</text>
<text x="436.9" y="385.4">6.81 in^2</text>
<text x="471.4" y="385.5">#</text>
<text x="498.9" y="385">#</text>
<text x="513.6" y="385.3">WPES</text>
<text x="537.3" y="385.1">0300</text>
<text x="559.7" y="385.1">PL-02</text>
<text x="399.7" y="391.8">ASK TEAM MEMBER</text>
<text x="473.4" y="391.2">N.A.</text>
<text x="559.3" y="391.1">N.A.</text>
<text x="493.4" y="399.5">#</text>
<text x="572.8" y="399.7">1 : 1</text>
<text x="400.1" y="402.5">C</text>
<text x="436.6" y="408.7">06/08/2024</text>
<text x="450.9" y="408.8">06/08/2024</text>
<text x="466" y="408.9">06/08/2024</text>
<text x="489.6" y="408.5">0.09 kg</text>
<text x="571.4" y="408.7">1 OF 1</text>
</g>
<g font-size="2.5">
<text x="554.9" y="218.3">DEBURR AND REMOVE SHARP</text>
<text x="555.2" y="221">EDGES UNLESS SHARP EDGE</text>
<text x="556.1" y="227.1">UNSP.RADII</text>
<text x="556.8" y="223.8">REQUIREMENT SPECIFIED</text>
<text x="571.4" y="226.9">UNSP.CHF.</text>
<text x="559.2" y="229.9">0.5 R</text>
<text x="572.3" y="230.1">0.5 X 45</text>
<text x="559.8" y="238">UP TO 10</text>
<text x="576.1" y="238.1">±1.5°</text>
<text x="558.5" y="242.2">10 UP TO 50</text>
<text x="575.5" y="242.3">±0°50'</text>
<text x="557.4" y="250.7">120 UP TO 400</text>
<text x="557.9" y="246.5">50 UP TO 120</text>
<text x="575.5" y="250.7">±0°15'</text>
<text x="575.5" y="246.5">±0°25'</text>
<text x="558.7" y="259.4">0.5 UP TO 3</text>
<text x="559.5" y="263.7">3 UP TO 6</text>
<text x="576.6" y="263.6">±0.2</text>
<text x="576.6" y="259.4">±0.1</text>
<text x="559" y="267.9">6 UP TO 30</text>
<text x="576.6" y="267.9">±0.5</text>
<text x="557.8" y="272.2">30 UP TO 120</text>
<text x="576.6" y="272.2">±0.8</text>
<text x="556.9" y="280.7">315 UP TO 1000</text>
<text x="557.3" y="276.4">120 UP TO 315</text>
<text x="576.6" y="276.4">±1.2</text>
<text x="577.7" y="280.7">±2</text>
<text x="556.4" y="284.9">1000 UP TO 2000</text>
<text x="577.6" y="284.9">±3</text>
<text x="558.9" y="289.2">OVER 2000</text>
<text x="577.7" y="289.3">±4</text>
<text x="560" y="297.9">UP TO 10</text>
<text x="577.1" y="297.9">±1°</text>
<text x="558.5" y="302.1">10 UP TO 50</text>
<text x="575.5" y="302.1">±0°30'</text>
<text x="557.4" y="310.6">120 UP TO 400</text>
<text x="558.2" y="306.3">50 UP TO 120</text>
<text x="575.5" y="310.6">±0°10'</text>
<text x="575.5" y="306.4">±0°20'</text>
<text x="558.8" y="319.2">0.5 UP TO 3</text>
<text x="559.4" y="323.4">3 UP TO 6</text>
<text x="576.6" y="319.2">±0.1</text>
<text x="576.6" y="323.5">±0.1</text>
<text x="558.9" y="327.7">6 UP TO 30</text>
<text x="576.7" y="327.7">±0.2</text>
<text x="414.8" y="330.9">TOLERANCE CHANGED</text>
<text x="525.1" y="331.8">06/08/2024</text>
<text x="540.8" y="331.7">03005829</text>
<text x="557.8" y="332">30 UP TO 120</text>
<text x="576.6" y="332">±0.3</text>
<text x="416.3" y="341.1">MISSING DIMENSION</text>
<text x="524.7" y="341.6">03/06/2024</text>
<text x="540.5" y="341.3">03007260</text>
<text x="556.8" y="340.5">315 UP TO 1000</text>
<text x="557.3" y="336.3">120 UP TO 315</text>
<text x="576.6" y="336.3">±0.5</text>
<text x="576.6" y="340.5">±0.8</text>
<text x="415.2" y="346.4">DEPTH DIMENSION ADDED</text>
<text x="524.3" y="346.5">31/05/2024</text>
<text x="540.6" y="346.4">03006810</text>
<text x="556.2" y="344.7">1000 UP TO 2000</text>
<text x="576.6" y="344.7">±1.2</text>
<text x="415.2" y="351.5">DIMENSION REMOVED</text>
<text x="524.1" y="351.3">08/05/2024</text>
<text x="540.6" y="351.4">03006810</text>
<text x="558.9" y="349">OVER 2000</text>
<text x="577.6" y="349">±2</text>
</g>
<g font-size="2.4">
<text x="7.7" y="382.7" transform="rotate(-90 7.7 382.7)">Uploading\2022-23\P23Y5\P23Y5A032004.dft</text>
<text x="7.7" y="409.8" transform="rotate(-90 7.7 409.8)">\\srv01102\ExDM</text>
</g>
<g font-size="2.3">
<text x="109.3" y="258.1">2</text>
<text x="405.1" y="346.9">2</text>
<text x="405" y="351.2">1</text>
</g>
<g font-size="2.1">
<text x="558.5" y="232.4">UNSPECIFIED TOL.(FAB)</text>
<text x="559.5" y="234.7">FOR ANGULAR IN mm.</text>
<text x="558.6" y="253.9">UNSPECIFIED TOL.(FAB)</text>
<text x="560.7" y="256.3">FOR LINEAR IN mm.</text>
<text x="558.7" y="292.3">UNSPECIFIED TOL.(M/C)</text>
<text x="559.6" y="294.7">FOR ANGULAR IN mm.</text>
<text x="558.7" y="313.7">UNSPECIFIED TOL.(M/C)</text>
<text x="560.6" y="316.1">FOR LINEAR IN mm.</text>
</g>
<text font-size="2" x="540.1" y="336.1">03006810</text>
<text font-size="1.9" x="524.5" y="335.8">24/06/2024</text>
</svg>
